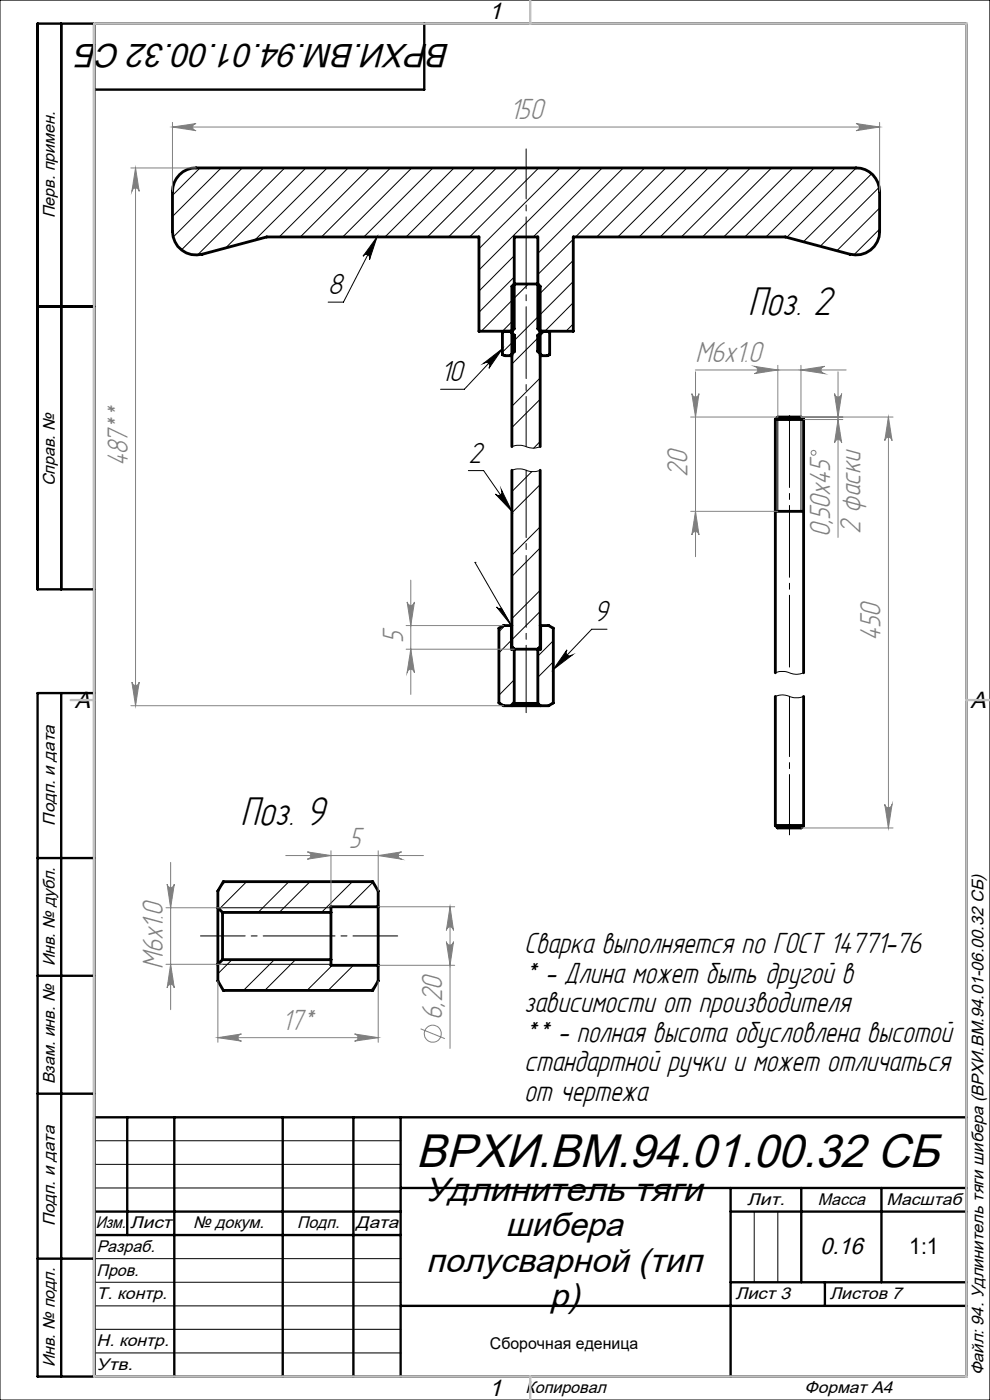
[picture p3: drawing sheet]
<svg xmlns="http://www.w3.org/2000/svg" width="210mm" height="297mm" viewBox="0 0 210 297" stroke-linecap="round" stroke-linejoin="round" font-family="sans-serif">
<g fill="none" stroke="#000" stroke-width=".21">
<path d="M0 0h210v297h-210zM42.4 35.6l-5.8 5.8M46.9 35.6l-10.3 10.3M51.4 35.6l-14.7 14.7M55.9 35.6l-17.4 17.4M60.4 35.6l-18.5 18.5M64.9 35.6l-17 17M69.4 35.6l-15.4 15.3M73.9 35.6l-14.7 14.7M78.4 35.6l-14.7 14.7M82.8 35.6l-14.6 14.7M87.3 35.6l-14.6 14.7"/>
<path d="M91.8 35.6l-14.6 14.7M96.3 35.6l-14.6 14.7M100.8 35.6l-14.7 14.7M105.3 35.6l-14.6 14.7M109.8 35.6l-14.7 14.7M114.3 35.6l-14.7 14.7M118.8 35.6l-17.2 17.2M123.3 35.6l-21.7 21.7M127.7 35.6l-14.6 14.7M132.2 35.6l-18.1 18.2M136.7 35.6l-14.6 14.7M141.2 35.6l-14.6 14.7"/>
<path d="M145.7 35.6l-14.6 14.7M150.2 35.6l-14.6 14.7M154.7 35.6l-14.6 14.7M159.2 35.6l-14.7 14.7M163.7 35.6l-14.7 14.7M168.2 35.6l-14.7 14.7M172.6 35.6l-14.6 14.7M177.1 35.6l-14.6 14.7M181.6 35.6l-14.7 14.7M184.9 36.9l-14.5 14.4M186.5 39.7l-12.5 12.5M80 50.3l-1.6 4.8a.77 .77 0 0 0-.4-1 .77 .77 0 0 0-1 .3z"/>
<path d="M80 50.3l-7.2 13.8h-3.2M109.1 54.3l-7.5 7.5M109.1 58.8l-7.5 7.4M121.6 59.7l-13 13M121.6 50.8l-7.5 7.4M121.6 55.2l-7.5 7.5M186.6 44.1l-9.1 9.1M186.6 48.6l-5.5 5.5M102.6 77.1l4-3.1-2.9 4.1a.77 .77 0 0 0 0-1 .77 .77 0 0 0-1.1 0zM106.6 74l-8.1 8.6h-5M109.1 63.2l-7 7.1M109.1 67.7l-2.5 2.6"/>
<path d="M109.1 72.2l-2.5 2.5M112.1 60.3l-3.5 3.4M114.6 71.2l-6 6M121.6 64.2l-7.5 7.6M121.6 68.7l-1.5 1.6M99.3 99.8h3.3l6 8.7M108.6 99.8l.8-.3a7.2 7.2 0 0 1 3.3 .5h1.1l.8-.2M108.6 94.8l.8-.3a7.2 7.2 0 0 1 3.3 .5h1.1l.8-.2M114.6 80.2l-6 6M114.6 93.7l-1.4 1.4M114.6 84.7l-6 6M165 88.5v20"/>
<path d="M169.9 88.5v20M100.8 119.3l7.7 13.4M100.8 119.3h.1M105.1 104.8a.77 .77 0 0 0 1.1 .2 .77 .77 0 0 0 .2-1.1l2.2 4.6zM112.8 100l-4.2 4.3M114.6 111.8l-6 6M114.6 102.8l-6 6M114.6 116.2l-6 6.1M105.3 128.8l.6 .3 .5-.1 2.1 3.7zM107.1 132.7l-1.3 1.3M108.5 135.8l-2.7 2.7M114.6 125.2l-6 6"/>
<path d="M114.6 129.7l-6 6M117.4 135.9l-3.3 3.3M120.3 137.9a.79 .79 0 0 0 0 1 .79 .79 0 0 0 1.1 .1l-4 3zM128.8 133.5h-3.3l-8.1 8.5M109.1 144.2l-3.3 3.3M109.1 148.7l-1 1M117.4 140.4l-3.3 3.3M164.5 147.7a4.6 4.6 0 0 1 3.7 .3 4 4 0 0 0 2.3-.3M164.5 142.7a4.6 4.6 0 0 1 3.7 .3 4 4 0 0 0 2.3-.3M47.8 187l-1.1 1.1M52.3 187l-5.8 5.9M61.3 187l-6.5 6.6"/>
<path d="M65.8 187l-6.6 6.6M70.2 192.6h-24v12h24M74.8 187l-6.6 6.6M79.1 187.1l-5.2 5.3M49.2 203.6l-3 3M58.2 203.6l-6.6 6.5M62.7 203.6l-6.5 6.5M70.5 204.8l-5.4 5.3M75 204.8l-5.4 5.3M79.7 209.1l-1.1 1M20 242h65M20 247h65"/>
<path d="M20 252h65M160 257v15M165 257v15M20 267h65M20 272h65M20 277h65M20 282h65M20 287h65"/>
</g>
<g fill="none" stroke="#000" stroke-width=".6">
<path d="M38.1 37.1a4.8 4.8 0 0 1 3.5-1.5h140a4.9 4.9 0 0 1 5 5v8.5a5 5 0 0 1-6.3 4.8l-13.7-3.6h-45v20h-7l-.5-.6v-19.4h-5v19.4l-.5 .6h-7v-20h-45l-13.7 3.6a5 5 0 0 1-6.3-4.8v-8.5a5 5 0 0 1 1.5-3.5zM107.1 70.3l-.5 .1v4.8l.5 .3h1.1M108.2 75.5h.4M108.2 70.3l.9 .9v3.3l-.9 1M114.6 75.5h.4M115 70.3l-.9 .9v3.3l.9 1M116.1 70.3l.5 .1v4.8l-.5 .3h-1.1M108.6 99.8v37.4l.5 .5v11.5M108.6 94.8v-34.1l.5-.4h5l.5 .4v34.1M114.6 99.8v37.4l-.5 .5v11.5M164.5 89h6M164.5 89l.5-.5h4.9l.6 .5"/>
<path d="M164.5 89v53.7M170.5 89v53.7M170.3 108.5h.2M108.5 132.7v5h6.2v-5M108.6 132.7h-1.8l-1 .6v15.8l1 .6h1.8M114.6 132.7h1.8l1 .6v15.8l-1 .6h-1.8M108.6 149.7h6M109.1 149.2h5M109.1 149.2l-.5 .5M114.1 149.2l.5 .5M164.5 147.7v27.4M170.5 147.7v27.4"/>
<path d="M164.5 175.1h6M164.5 175.1l.5 .5h4.9l.6-.5M46.2 192.6v12M46.2 192.6l1 1M47.2 193.6v10M47.2 193.6h23M70.2 193.6v10M80.2 192.4v12.4M80.2 192.4v-3.4l-1.1-2h-31.7l-1.2 2v3.6M80.2 192.4h-10v1.2M46.2 204.6v3.5l1.2 2h31.7l1.1-2v-3.3M47.2 203.6h23"/>
<path d="M47.2 203.6l-1 1M70.2 203.6v1.2h10"/>
</g>
<g fill="none" stroke="#808080" stroke-width=".21">
<path d="M27.8 35.6h13.8M28.8 35.6l.7 5a.78 .78 0 0 0-.7-.7 .78 .78 0 0 0-.8 .7zM28.8 35.6v114.1M36.6 26v14.6M36.6 26.9h150M36.6 26.9l5-.7a.76 .76 0 0 0-.7 .8 .76 .76 0 0 0 .7 .7zM181.6 26.2l5 .7-5 .8a.76 .76 0 0 0 .7-.7 .76 .76 0 0 0-.7-.8zM186.6 26v14.6M147.5 78.5h32M147.5 78.9v39.2M160 77.7l5 .8-5 .8a.78 .78 0 0 0 .7-.8 .78 .78 0 0 0-.7-.8zM165 77.5v11h-18.5"/>
<path d="M169.9 77.5v11M169.9 78.5l5-.8a.78 .78 0 0 0-.7 .8 .78 .78 0 0 0 .7 .8zM177.8 78.9v35.1M146.8 83.5a.76 .76 0 0 0 .7 .7 .76 .76 0 0 0 .8-.7l-.8 5zM170 88.5h19.4M170.5 89h8.3M177 83.5a.76 .76 0 0 0 .8 .7 .76 .76 0 0 0 .7-.7l-.7 5zM177.8 89l.7 5a.76 .76 0 0 0-.7-.7 .76 .76 0 0 0-.8 .7zM188.5 88.5l.7 5a.78 .78 0 0 0-.7-.7 .78 .78 0 0 0-.8 .7zM188.5 88.5v87.1M146.5 108.5h18.5M147.5 108.5l.8 5a.76 .76 0 0 0-.8-.7 .76 .76 0 0 0-.7 .7z"/>
<path d="M86.1 137.7h23M86.1 132.7h20.7M86.4 127.7a.78 .78 0 0 0 .7 .8 .78 .78 0 0 0 .8-.8l-.8 5zM87.1 137.7l.8 5a.78 .78 0 0 0-.8-.7 .78 .78 0 0 0-.7 .7zM87.1 123.1v24.2M27.8 149.7h79M28 144.7a.78 .78 0 0 0 .8 .7 .78 .78 0 0 0 .7-.7l-.7 5zM170 175.6h19.4M187.7 170.6a.78 .78 0 0 0 .8 .8 .78 .78 0 0 0 .7-.8l-.7 5zM35.2 192.6h12M35.5 187.6a.76 .76 0 0 0 .7 .7 .76 .76 0 0 0 .8-.7l-.8 5zM36.2 182.9v31.3"/>
<path d="M60.6 181.5h29.2M65.2 180.7l5 .8-5 .8a.78 .78 0 0 0 .7-.8 .78 .78 0 0 0-.7-.8zM70.2 180.5v11.9M80.2 180.5v8.5M80.2 192.4h16.2M80.2 181.5l5-.8a.78 .78 0 0 0-.7 .8 .78 .78 0 0 0 .7 .8zM94.7 199.8a.76 .76 0 0 0 .7 .7 .76 .76 0 0 0 .8-.7l-.7 5zM95.5 192.4l.7 5a.76 .76 0 0 0-.8-.8 .76 .76 0 0 0-.7 .8zM95.5 192.4v30M35.2 204.6h12M36.2 204.6l.8 5a.76 .76 0 0 0-.8-.8 .76 .76 0 0 0-.7 .8zM46.2 208.1v13"/>
<path d="M75.2 219.4l5 .7-5 .8a.76 .76 0 0 0 .7-.8 .76 .76 0 0 0-.7-.7zM80.2 208.1v13M80.2 204.8h16.2M89.2 218.3l5.2 2M46.2 220.1h34M46.2 220.1l5-.7a.76 .76 0 0 0-.7 .7 .76 .76 0 0 0 .7 .8z"/>
<circle cx="172.6" cy="96" r=".51"/>
<circle cx="91.8" cy="219.3" r="1.81"/>
</g>
<path d="M164.5 108.5h5.8" fill="none" stroke="#000" stroke-width=".6" stroke-linecap="butt"/>
<path d="M167.5 147.7v29.4" fill="none" stroke="#000" stroke-width=".21" stroke-dasharray="15.2 1.3 1.3 1.3" stroke-dashoffset="2.4"/>
<path d="M167.5 87v55.7" fill="none" stroke="#000" stroke-width=".21" stroke-dasharray="15.2 1.3 1.3 1.3" stroke-dashoffset="-1.2"/>
<path d="M111.6 99.7v51.5" fill="none" stroke="#000" stroke-width=".21" stroke-dasharray="15.2 1.3 1.3 1.3" stroke-dashoffset=".9"/>
<path d="M111.6 31.6v63.1" fill="none" stroke="#000" stroke-width=".21" stroke-dasharray="15.2 1.3 1.3 1.3" stroke-dashoffset="4.6"/>
<path d="M42.5 198.6h41.9" fill="none" stroke="#000" stroke-width=".21" stroke-dasharray="15.2 1.3 1.3 1.3" stroke-dashoffset="5.8"/>
<g fill="none" stroke="#000" stroke-width=".5">
<path d="M13 5v120M20 5v287M90 5v14h-70M8 65h12M20 125h-12v-120h197v287h-197v-145h12M13 147v145M8 182h12M8 207h12M8 232h12M20 237h185M27 237v25M37 237v55"/>
<path d="M60 237v55M75 237v55M85 237v55M20 257h65M85 252h120M155 252v40M155 257h50M170 252v20M187 252v20M8 267h12M20 262h65M85 277h120"/>
<path d="M155 272h50M175 272v5"/>
</g>
<path d="M20 5h185v287h-185zM112.5 0v5M15 148.5h5M205 148.5h5M112.5 292v5" fill="none" stroke="#c0c0c0" stroke-width=".5"/>
<path d="M120.3 137.9a.79 .79 0 0 0 0 1 .79 .79 0 0 0 1.1 .1l-4 3zM80 50.3l-1.6 4.8a.77 .77 0 0 0-.4-1 .77 .77 0 0 0-1 .3zM105.1 104.8a.77 .77 0 0 0 1.1 .2 .77 .77 0 0 0 .2-1.1l2.2 4.6zM102.6 77.1l4-3.1-2.9 4.1a.77 .77 0 0 0 0-1 .77 .77 0 0 0-1.1 0zM105.3 128.8l.6 .3 .5-.1 2.1 3.7z" fill="#000"/>
<g fill="#808080">
<path d="M80.2 181.5l5-.8a.78 .78 0 0 0-.7 .8 .78 .78 0 0 0 .7 .8zM65.2 180.7l5 .8-5 .8a.78 .78 0 0 0 .7-.8 .78 .78 0 0 0-.7-.8z"/>
<path d="M36.6 26.9l5-.7a.76 .76 0 0 0-.7 .8 .76 .76 0 0 0 .7 .7zM181.6 26.2l5 .7-5 .8a.76 .76 0 0 0 .7-.7 .76 .76 0 0 0-.7-.8zM160 77.7l5 .8-5 .8a.78 .78 0 0 0 .7-.8 .78 .78 0 0 0-.7-.8zM169.9 78.5l5-.8a.78 .78 0 0 0-.7 .8 .78 .78 0 0 0 .7 .8zM46.2 220.1l5-.7a.76 .76 0 0 0-.7 .7 .76 .76 0 0 0 .7 .8zM75.2 219.4l5 .7-5 .8a.76 .76 0 0 0 .7-.8 .76 .76 0 0 0-.7-.7z"/>
<path d="M94.7 199.8a.76 .76 0 0 0 .7 .7 .76 .76 0 0 0 .8-.7l-.7 5zM95.5 192.4l.7 5a.76 .76 0 0 0-.8-.8 .76 .76 0 0 0-.7 .8z"/>
<path d="M87.1 137.7l.8 5a.78 .78 0 0 0-.8-.7 .78 .78 0 0 0-.7 .7zM86.4 127.7a.78 .78 0 0 0 .7 .8 .78 .78 0 0 0 .8-.8l-.8 5zM28 144.7a.78 .78 0 0 0 .8 .7 .78 .78 0 0 0 .7-.7l-.7 5zM28.8 35.6l.7 5a.78 .78 0 0 0-.7-.7 .78 .78 0 0 0-.8 .7zM187.7 170.6a.78 .78 0 0 0 .8 .8 .78 .78 0 0 0 .7-.8l-.7 5zM188.5 88.5l.7 5a.78 .78 0 0 0-.7-.7 .78 .78 0 0 0-.8 .7zM177.8 89l.7 5a.76 .76 0 0 0-.7-.7 .76 .76 0 0 0-.8 .7zM177 83.5a.76 .76 0 0 0 .8 .7 .76 .76 0 0 0 .7-.7l-.7 5zM36.2 204.6l.8 5a.76 .76 0 0 0-.8-.8 .76 .76 0 0 0-.7 .8zM35.5 187.6a.76 .76 0 0 0 .7 .7 .76 .76 0 0 0 .8-.7l-.8 5z"/>
<path d="M146.8 83.5a.76 .76 0 0 0 .7 .7 .76 .76 0 0 0 .8-.7l-.8 5zM147.5 108.5l.8 5a.76 .76 0 0 0-.8-.7 .76 .76 0 0 0-.7 .7z"/>
</g>
<text font-size="10" x="88.3" y="247.6">ВРХИ.ВМ.94.01.00.32 СБ</text>
<g font-size="9.5">
<text x="158.7" y="66.8">Поз. 2</text>
<text x="51" y="175">Поз. 9</text>
</g>
<g font-size="7.1">
<text x="95.5" y="9.3" transform="rotate(-180 95.5 9.3)">ВРХИ.ВМ.94.01.00.32 СБ</text>
<text x="90.2" y="254.8">Удлинитель тяги</text>
<text x="107.2" y="262.3">шибера</text>
<text x="90.4" y="269.8">полусварной (тип</text>
<text x="116.6" y="277.3">р)</text>
</g>
<g font-size="6.9" fill="#808080">
<text x="108.1" y="25.3">150</text>
<text x="147.5" y="76.8">M6x1.0</text>
<text x="27.1" y="98.9" transform="rotate(-90 27.1 98.9)">487**</text>
<text x="145.9" y="101.2" transform="rotate(-90 145.9 101.2)">20</text>
<text x="176.1" y="114" transform="rotate(-90 176.1 114)">0,50х45</text>
<text x="182.6" y="113.3" transform="rotate(-90 182.6 113.3)">2 фаски</text>
<text x="85.5" y="136.4" transform="rotate(-90 85.5 136.4)">5</text>
<text x="186.8" y="136" transform="rotate(-90 186.8 136)">450</text>
<text x="74" y="179.8">5</text>
<text x="34.6" y="205.5" transform="rotate(-90 34.6 205.5)">M6x1.0</text>
<text x="59.9" y="218.4">17*</text>
<text x="93.8" y="216.3" transform="rotate(-90 93.8 216.3)">6,20</text>
</g>
<g font-size="6.9">
<text x="69.7" y="62.4">8</text>
<text x="93.5" y="80.9">10</text>
<text x="99.4" y="98.2">2</text>
<text x="126.1" y="131.8">9</text>
<text x="111.2" y="202.3">Сварка выполняется по ГОСТ 14771-76</text>
<text x="111.2" y="208.5">* - Длина может быть другой в</text>
<text x="111.2" y="214.8">зависимости от производителя</text>
<text x="111.2" y="221">** - полная высота обусловлена высотой</text>
<text x="111.2" y="227.2">стандартной ручки и может отличаться</text>
<text x="111.2" y="233.5">от чертежа</text>
</g>
<g font-size="5">
<text x="103.7" y="4.1">1</text>
<text x="15.9" y="150.1">A</text>
<text x="205.9" y="150.1">A</text>
<text x="174" y="266">0.16</text>
<text x="103.7" y="296.1">1</text>
</g>
<text font-size="4.8" x="192.9" y="266">1:1</text>
<g font-size="3.6">
<text x="11.6" y="46.3" transform="rotate(-90 11.6 46.3)">Перв. примен.</text>
<text x="11.6" y="103.2" transform="rotate(-90 11.6 103.2)">Справ. №</text>
<text x="11.6" y="175.1" transform="rotate(-90 11.6 175.1)">Подп. и дата</text>
<text x="11.6" y="205" transform="rotate(-90 11.6 205)">Инв. № дубл.</text>
<text x="11.6" y="230" transform="rotate(-90 11.6 230)">Взам. инв. №</text>
<text x="158.5" y="255.6">Лит.</text>
<text x="173.5" y="255.6">Масса</text>
<text x="188.1" y="255.6">Масштаб</text>
<text x="11.6" y="260.1" transform="rotate(-90 11.6 260.1)">Подп. и дата</text>
<text x="20.3" y="260.6">Изм.</text>
<text x="27.6" y="260.6">Лист</text>
<text x="41" y="260.6">№ докум.</text>
<text x="63" y="260.6">Подп.</text>
<text x="75.5" y="260.6">Дата</text>
<text x="20.5" y="265.6">Разраб.</text>
<text x="20.5" y="275.6">Т. контр.</text>
<text x="20.5" y="270.6">Пров.</text>
<text x="156" y="275.6">Лист 3</text>
<text x="176" y="275.6">Листов 7</text>
<text x="20.5" y="285.6">Н. контр.</text>
<text x="11.6" y="290" transform="rotate(-90 11.6 290)">Инв. № подл.</text>
<text x="20.5" y="290.6">Утв.</text>
<text x="208.6" y="291.8" transform="rotate(-90 208.6 291.8)">Файл: 94. Удлинитель тяги шибера (ВРХИ.ВМ.94.01-06.00.32 СБ)</text>
<text x="111.5" y="295.6">Копировал</text>
<text x="170.7" y="295.6">Формат А4</text>
</g>
<text font-size="3.4" x="103.9" y="286.1">Сборочная еденица</text>
</svg>
